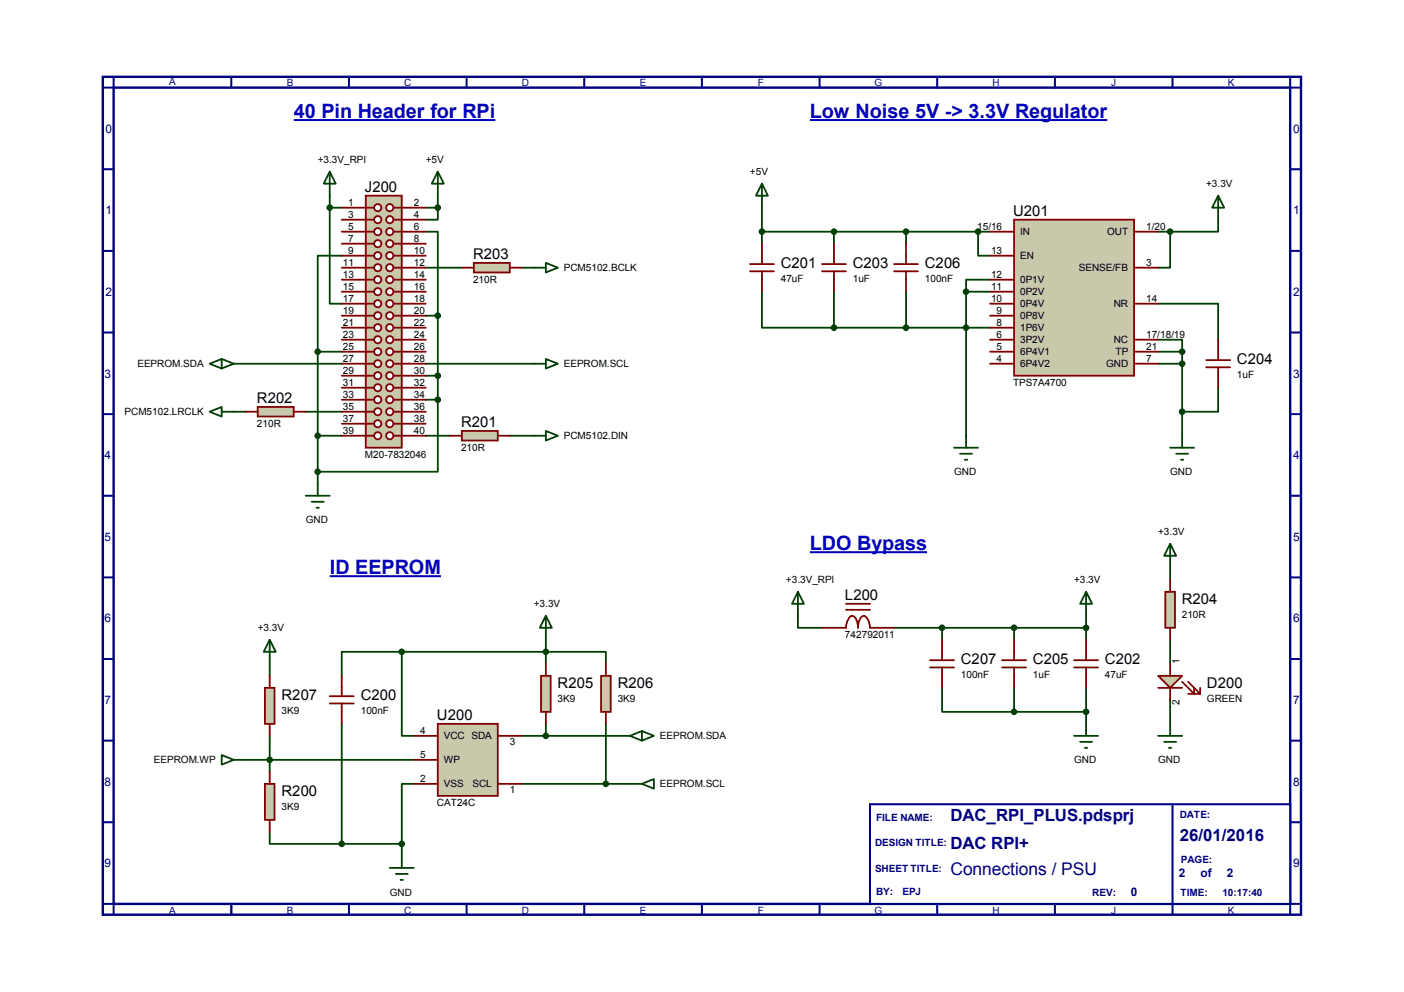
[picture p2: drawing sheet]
<svg xmlns="http://www.w3.org/2000/svg" width="297mm" height="210mm" viewBox="0 0 297 210" stroke-linecap="round" stroke-linejoin="round" font-family="sans-serif">
<path d="M21.8 16.3h253.4v177.2h-253.4zM24 18.5h249v172.8h-249z" fill="none" stroke="#000080" stroke-width=".51"/>
<path d="M24 16.3v2.2h-2.2M48.9 16.3v2.2" fill="none" stroke="#000080" stroke-width=".42"/>
<path d="M184.1 170.2h88.9v21.1h-88.9z" fill="#fff"/>
<g fill="none" stroke="#000080" stroke-width=".42">
<path d="M73.8 16.3v2.2M98.7 16.3v2.2M123.6 16.3v2.2M148.5 16.3v2.2M173.4 16.3v2.2M198.3 16.3v2.2M223.2 16.3v2.2M248.1 16.3v2.2M273 16.3v2.2h2.2M21.8 35.8h2.2M273 35.8h2.2M21.8 53.1h2.2"/>
<path d="M273 53.1h2.2M21.8 70.4h2.2M273 70.4h2.2M21.8 87.6h2.2M273 87.6h2.2M21.8 104.9h2.2M273 104.9h2.2M21.8 122.2h2.2M21.8 139.4h2.2M273 122.2h2.2M273 139.4h2.2M21.8 156.7h2.2"/>
<path d="M273 156.7h2.2M21.8 174h2.2M184.1 170.2h88.9v21.1h-88.9zM248.1 170.2v23.3M273 174h2.2M21.8 191.3h2.2v2.2M48.9 191.3v2.2M73.8 191.3v2.2M98.7 191.3v2.2M123.6 191.3v2.2M148.5 191.3v2.2M173.4 191.3v2.2"/>
<path d="M198.3 191.3v2.2M223.2 191.3v2.2M275.2 191.3h-2.2v2.2"/>
</g>
<g fill="none" stroke="#004000" stroke-width=".38">
<path d="M69.8 43.9v20.4h2.5M69.8 41.4v2.5M69.8 43.9h2.5M72.3 54.1h-5.1v20.3M90.1 49h2.5v17.8M90.1 56.6h7.6M90.1 43.9h2.5M92.6 43.9v2.6h-2.5M92.6 41.4v2.5M110.4 56.6h2.5M161.2 49h48.3M161.2 43.9v7.7"/>
<path d="M176.4 49v2.6M191.7 49v2.6M206.9 49v5.1h2.6M209.5 59.2h-5.1v2.5M245 49h2.6M247.6 49v7.6h-2.6M257.7 46.5v2.5h-10.1M49.4 77h22.9M67.2 74.4h5.1M67.2 74.4v28M90.1 66.8h2.5M90.1 79.5h2.5"/>
<path d="M90.1 77h22.8M92.6 66.8v17.8M161.2 61.7v7.6h15.2M176.4 69.3h33.1M176.4 61.7v7.6M191.7 61.7v7.6M204.4 61.7v30.5M204.4 61.7h5.1M245 71.9h5.1v2.5M245 64.3h12.7v7.6M245 74.4h5.1M245 77h5.1"/>
<path d="M250.1 74.4v17.8M49.4 87.1h2.6M64.7 87.1h7.6M67.2 92.2h5.1M90.1 92.2h5.1M90.1 84.6h2.5M92.6 84.6v15.2h-25.4M107.9 92.2h5M257.7 82v5.1h-7.6M85 137.9h43.2v2.6M85 137.9v17.8h2.5M85 137.9h-12.7v5.1"/>
<path d="M115.5 135.4v5.1M168.8 130.3v2.5h5.1M189.1 132.8h40.7M199.3 132.8v2.6M214.5 132.8v2.6M229.8 130.3v5.1M247.6 120.1v2.6M247.6 135.4v5.1M57.1 140.5v2.5M57.1 155.7v7.6M72.3 153.2v25.4M110.4 155.7h22.9"/>
<path d="M115.5 153.2v2.5M128.2 153.2v12.7M199.3 145.5v5.1h15.2M214.5 145.5v5.1M214.5 150.6h15.3M229.8 145.5v7.7M247.6 148.1v5.1M52 160.8h35.5M57.1 176v2.6h15.2M72.3 178.6h12.7M85 178.6v2.5M87.5 165.9h-2.5v12.7"/>
<path d="M110.4 165.9h22.9"/>
</g>
<path d="M97.7 91.2h7.6v2h-7.6z" fill="#c8c8aa"/>
<path d="M95.2 92.2h2.5M97.7 91.2h7.6v2h-7.6zM105.3 92.2h2.6" fill="none" stroke="#800000" stroke-width=".38"/>
<path d="M54.5 86.1h7.6v2h-7.6z" fill="#c8c8aa"/>
<path d="M52 87.1h2.5M54.5 86.1h7.6v2h-7.6zM62.1 87.1h2.6" fill="none" stroke="#800000" stroke-width=".38"/>
<path d="M100.2 55.6h7.7v2.1h-7.7z" fill="#c8c8aa"/>
<path d="M97.7 56.6h2.5M100.2 55.6h7.7v2.1h-7.7zM107.9 56.6h2.5" fill="none" stroke="#800000" stroke-width=".38"/>
<path d="M77.4 41.4h7.6v53.3h-7.6z" fill="#c8c8aa"/>
<path d="M77.4 41.4h7.6v53.3h-7.6zM77.4 43.9h1.8" fill="none" stroke="#800000" stroke-width=".38"/>
<circle cx="79.9" cy="43.9" r=".76" fill="#fff"/>
<g fill="none" stroke="#800000" stroke-width=".38">
<path d="M77.4 46.5h1.8"/>
<circle cx="79.9" cy="43.9" r=".76"/>
</g>
<circle cx="79.9" cy="46.5" r=".76" fill="#fff"/>
<g fill="none" stroke="#800000" stroke-width=".38">
<path d="M77.4 49h1.8"/>
<circle cx="79.9" cy="46.5" r=".76"/>
</g>
<circle cx="79.9" cy="49" r=".76" fill="#fff"/>
<g fill="none" stroke="#800000" stroke-width=".38">
<path d="M77.4 51.6h1.8"/>
<circle cx="79.9" cy="49" r=".76"/>
</g>
<circle cx="79.9" cy="51.6" r=".76" fill="#fff"/>
<g fill="none" stroke="#800000" stroke-width=".38">
<path d="M83.2 43.9h1.8"/>
<circle cx="79.9" cy="51.6" r=".76"/>
</g>
<circle cx="82.5" cy="43.9" r=".76" fill="#fff"/>
<g fill="none" stroke="#800000" stroke-width=".38">
<path d="M83.2 46.5h1.8"/>
<circle cx="82.5" cy="43.9" r=".76"/>
</g>
<circle cx="82.5" cy="46.5" r=".76" fill="#fff"/>
<g fill="none" stroke="#800000" stroke-width=".38">
<path d="M83.2 49h1.8"/>
<circle cx="82.5" cy="46.5" r=".76"/>
</g>
<circle cx="82.5" cy="49" r=".76" fill="#fff"/>
<g fill="none" stroke="#800000" stroke-width=".38">
<path d="M83.2 51.6h1.8"/>
<circle cx="82.5" cy="49" r=".76"/>
</g>
<circle cx="82.5" cy="51.6" r=".76" fill="#fff"/>
<g fill="none" stroke="#800000" stroke-width=".38">
<path d="M77.4 54.1h1.8"/>
<circle cx="82.5" cy="51.6" r=".76"/>
</g>
<circle cx="79.9" cy="54.1" r=".76" fill="#fff"/>
<g fill="none" stroke="#800000" stroke-width=".38">
<path d="M83.2 54.1h1.8"/>
<circle cx="79.9" cy="54.1" r=".76"/>
</g>
<circle cx="82.5" cy="54.1" r=".76" fill="#fff"/>
<g fill="none" stroke="#800000" stroke-width=".38">
<path d="M77.4 56.6h1.8"/>
<circle cx="82.5" cy="54.1" r=".76"/>
</g>
<circle cx="79.9" cy="56.6" r=".76" fill="#fff"/>
<g fill="none" stroke="#800000" stroke-width=".38">
<path d="M83.2 56.6h1.8"/>
<circle cx="79.9" cy="56.6" r=".76"/>
</g>
<circle cx="82.5" cy="56.6" r=".76" fill="#fff"/>
<g fill="none" stroke="#800000" stroke-width=".38">
<path d="M77.4 59.2h1.8"/>
<circle cx="82.5" cy="56.6" r=".76"/>
</g>
<circle cx="79.9" cy="59.2" r=".76" fill="#fff"/>
<g fill="none" stroke="#800000" stroke-width=".38">
<path d="M83.2 59.2h1.8"/>
<circle cx="79.9" cy="59.2" r=".76"/>
</g>
<circle cx="82.5" cy="59.2" r=".76" fill="#fff"/>
<g fill="none" stroke="#800000" stroke-width=".38">
<path d="M77.4 61.7h1.8"/>
<circle cx="82.5" cy="59.2" r=".76"/>
</g>
<circle cx="79.9" cy="61.7" r=".76" fill="#fff"/>
<g fill="none" stroke="#800000" stroke-width=".38">
<path d="M83.2 61.7h1.8"/>
<circle cx="79.9" cy="61.7" r=".76"/>
</g>
<circle cx="82.5" cy="61.7" r=".76" fill="#fff"/>
<g fill="none" stroke="#800000" stroke-width=".38">
<path d="M77.4 64.3h1.8"/>
<circle cx="82.5" cy="61.7" r=".76"/>
</g>
<circle cx="79.9" cy="64.3" r=".76" fill="#fff"/>
<g fill="none" stroke="#800000" stroke-width=".38">
<path d="M83.2 64.3h1.8"/>
<circle cx="79.9" cy="64.3" r=".76"/>
</g>
<circle cx="82.5" cy="64.3" r=".76" fill="#fff"/>
<g fill="none" stroke="#800000" stroke-width=".38">
<path d="M77.4 66.8h1.8"/>
<circle cx="82.5" cy="64.3" r=".76"/>
</g>
<circle cx="79.9" cy="66.8" r=".76" fill="#fff"/>
<g fill="none" stroke="#800000" stroke-width=".38">
<path d="M83.2 66.8h1.8"/>
<circle cx="79.9" cy="66.8" r=".76"/>
</g>
<circle cx="82.5" cy="66.8" r=".76" fill="#fff"/>
<g fill="none" stroke="#800000" stroke-width=".38">
<path d="M77.4 69.3h1.8"/>
<circle cx="82.5" cy="66.8" r=".76"/>
</g>
<circle cx="79.9" cy="69.3" r=".76" fill="#fff"/>
<g fill="none" stroke="#800000" stroke-width=".38">
<path d="M83.2 69.3h1.8"/>
<circle cx="79.9" cy="69.3" r=".76"/>
</g>
<circle cx="82.5" cy="69.3" r=".76" fill="#fff"/>
<g fill="none" stroke="#800000" stroke-width=".38">
<path d="M77.4 71.9h1.8"/>
<circle cx="82.5" cy="69.3" r=".76"/>
</g>
<circle cx="79.9" cy="71.9" r=".76" fill="#fff"/>
<g fill="none" stroke="#800000" stroke-width=".38">
<path d="M83.2 71.9h1.8"/>
<circle cx="79.9" cy="71.9" r=".76"/>
</g>
<circle cx="82.5" cy="71.9" r=".76" fill="#fff"/>
<g fill="none" stroke="#800000" stroke-width=".38">
<path d="M77.4 74.4h1.8"/>
<circle cx="82.5" cy="71.9" r=".76"/>
</g>
<circle cx="79.9" cy="74.4" r=".76" fill="#fff"/>
<g fill="none" stroke="#800000" stroke-width=".38">
<path d="M83.2 74.4h1.8"/>
<circle cx="79.9" cy="74.4" r=".76"/>
</g>
<circle cx="82.5" cy="74.4" r=".76" fill="#fff"/>
<g fill="none" stroke="#800000" stroke-width=".38">
<path d="M77.4 77h1.8"/>
<circle cx="82.5" cy="74.4" r=".76"/>
</g>
<circle cx="79.9" cy="77" r=".76" fill="#fff"/>
<g fill="none" stroke="#800000" stroke-width=".38">
<path d="M83.2 77h1.8"/>
<circle cx="79.9" cy="77" r=".76"/>
</g>
<circle cx="82.5" cy="77" r=".76" fill="#fff"/>
<g fill="none" stroke="#800000" stroke-width=".38">
<path d="M77.4 79.5h1.8"/>
<circle cx="82.5" cy="77" r=".76"/>
</g>
<circle cx="79.9" cy="79.5" r=".76" fill="#fff"/>
<g fill="none" stroke="#800000" stroke-width=".38">
<path d="M83.2 79.5h1.8"/>
<circle cx="79.9" cy="79.5" r=".76"/>
</g>
<circle cx="82.5" cy="79.5" r=".76" fill="#fff"/>
<g fill="none" stroke="#800000" stroke-width=".38">
<path d="M77.4 82h1.8"/>
<circle cx="82.5" cy="79.5" r=".76"/>
</g>
<circle cx="79.9" cy="82" r=".76" fill="#fff"/>
<g fill="none" stroke="#800000" stroke-width=".38">
<path d="M83.2 82h1.8"/>
<circle cx="79.9" cy="82" r=".76"/>
</g>
<circle cx="82.5" cy="82" r=".76" fill="#fff"/>
<g fill="none" stroke="#800000" stroke-width=".38">
<path d="M77.4 84.6h1.8"/>
<circle cx="82.5" cy="82" r=".76"/>
</g>
<circle cx="79.9" cy="84.6" r=".76" fill="#fff"/>
<g fill="none" stroke="#800000" stroke-width=".38">
<path d="M83.2 84.6h1.8"/>
<circle cx="79.9" cy="84.6" r=".76"/>
</g>
<circle cx="82.5" cy="84.6" r=".76" fill="#fff"/>
<g fill="none" stroke="#800000" stroke-width=".38">
<path d="M77.4 87.1h1.8"/>
<circle cx="82.5" cy="84.6" r=".76"/>
</g>
<circle cx="79.9" cy="87.1" r=".76" fill="#fff"/>
<g fill="none" stroke="#800000" stroke-width=".38">
<path d="M83.2 87.1h1.8"/>
<circle cx="79.9" cy="87.1" r=".76"/>
</g>
<circle cx="82.5" cy="87.1" r=".76" fill="#fff"/>
<g fill="none" stroke="#800000" stroke-width=".38">
<path d="M77.4 89.7h1.8"/>
<circle cx="82.5" cy="87.1" r=".76"/>
</g>
<circle cx="79.9" cy="89.7" r=".76" fill="#fff"/>
<g fill="none" stroke="#800000" stroke-width=".38">
<path d="M83.2 89.7h1.8"/>
<circle cx="79.9" cy="89.7" r=".76"/>
</g>
<circle cx="82.5" cy="89.7" r=".76" fill="#fff"/>
<g fill="none" stroke="#800000" stroke-width=".38">
<path d="M77.4 92.2h1.8"/>
<circle cx="82.5" cy="89.7" r=".76"/>
</g>
<circle cx="79.9" cy="92.2" r=".76" fill="#fff"/>
<g fill="none" stroke="#800000" stroke-width=".38">
<path d="M83.2 92.2h1.8"/>
<circle cx="79.9" cy="92.2" r=".76"/>
</g>
<circle cx="82.5" cy="92.2" r=".76" fill="#fff"/>
<g fill="none" stroke="#800000" stroke-width=".38">
<path d="M72.3 43.9h5.1M72.3 46.5h5.1M72.3 49h5.1M72.3 51.6h5.1M72.3 54.1h5.1M72.3 56.6h5.1M72.3 59.2h5.1M85 43.9h5.1M85 46.5h5.1M85 49h5.1M85 51.6h5.1M85 54.1h5.1"/>
<path d="M85 56.6h5.1M85 59.2h5.1M72.3 79.5h5.1M72.3 77h5.1M72.3 61.7h5.1M72.3 74.4h5.1M72.3 64.3h5.1M72.3 71.9h5.1M72.3 66.8h5.1M72.3 69.3h5.1M85 79.5h5.1M85 77h5.1"/>
<path d="M85 61.7h5.1M85 74.4h5.1M85 64.3h5.1M85 71.9h5.1M85 66.8h5.1M85 69.3h5.1M72.3 92.2h5.1M72.3 89.7h5.1M72.3 87.1h5.1M72.3 84.6h5.1M72.3 82h5.1M85 92.2h5.1"/>
<path d="M85 89.7h5.1M85 87.1h5.1M85 84.6h5.1M85 82h5.1"/>
<circle cx="82.5" cy="92.2" r=".76"/>
</g>
<path d="M69.8 36.3l1.2 2.6h-2.5zM69.8 36.3v5.1M112.9 56.6h2.6M115.5 55.6l2.5 1-2.5 1.1zM44.4 87.1l2.5-1v2zM46.9 87.1h2.5M112.9 92.2h2.6M115.5 91.2l2.5 1-2.5 1z" fill="none" stroke="#004000" stroke-width=".38"/>
<path d="M92.6 153.2h12.7v15.2h-12.7z" fill="#c8c8aa"/>
<path d="M69.8 147.3h5M69.8 148.8h5M72.3 143v4.3M72.3 148.8v4.4M87.5 155.7h5.1M92.6 153.2h12.7v15.2h-12.7zM105.3 155.7h5.1M87.5 165.9h5.1M87.5 160.8h5.1M105.3 165.9h5.1" fill="none" stroke="#800000" stroke-width=".38"/>
<path d="M114.5 143h2v7.6h-2z" fill="#c8c8aa"/>
<path d="M114.5 143h2v7.6h-2zM115.5 140.5v2.5M115.5 150.6v2.6" fill="none" stroke="#800000" stroke-width=".38"/>
<path d="M127.2 143h2v7.6h-2z" fill="#c8c8aa"/>
<path d="M127.2 143h2v7.6h-2zM128.2 140.5v2.5M128.2 150.6v2.6" fill="none" stroke="#800000" stroke-width=".38"/>
<path d="M115.5 130.3l1.3 2.5h-2.6zM115.5 130.3v5.1" fill="none" stroke="#004000" stroke-width=".38"/>
<circle cx="115.5" cy="137.9" r=".51" fill="#004000"/>
<g fill="none" stroke="#004000" stroke-width=".38">
<path d="M64.7 104.9h5.1M66 106.2h2.5M67 107.4h.5M67.2 102.4v2.5"/>
<circle cx="115.5" cy="137.9" r=".51"/>
</g>
<circle cx="69.8" cy="43.9" r=".51" fill="#004000"/>
<circle cx="69.8" cy="43.9" r=".51" fill="none" stroke="#004000" stroke-width=".38"/>
<circle cx="67.2" cy="92.2" r=".51" fill="#004000"/>
<circle cx="67.2" cy="92.2" r=".51" fill="none" stroke="#004000" stroke-width=".38"/>
<circle cx="67.2" cy="74.4" r=".51" fill="#004000"/>
<circle cx="67.2" cy="74.4" r=".51" fill="none" stroke="#004000" stroke-width=".38"/>
<circle cx="92.6" cy="66.8" r=".51" fill="#004000"/>
<circle cx="92.6" cy="66.8" r=".51" fill="none" stroke="#004000" stroke-width=".38"/>
<circle cx="92.6" cy="79.5" r=".51" fill="#004000"/>
<circle cx="92.6" cy="79.5" r=".51" fill="none" stroke="#004000" stroke-width=".38"/>
<circle cx="67.2" cy="99.8" r=".51" fill="#004000"/>
<circle cx="67.2" cy="99.8" r=".51" fill="none" stroke="#004000" stroke-width=".38"/>
<circle cx="92.6" cy="84.6" r=".51" fill="#004000"/>
<g fill="none" stroke="#004000" stroke-width=".38">
<path d="M82.5 183.6h5M83.7 184.9h2.6M84.7 186.2h.6M85 181.1v2.5"/>
<circle cx="92.6" cy="84.6" r=".51"/>
</g>
<path d="M56 145.5h2.1v7.7h-2.1z" fill="#c8c8aa"/>
<path d="M56 145.5h2.1v7.7h-2.1zM57.1 143v2.5M57.1 153.2v2.5" fill="none" stroke="#800000" stroke-width=".38"/>
<circle cx="85" cy="137.9" r=".51" fill="#004000"/>
<circle cx="85" cy="137.9" r=".51" fill="none" stroke="#004000" stroke-width=".38"/>
<circle cx="85" cy="178.6" r=".51" fill="#004000"/>
<g fill="none" stroke="#004000" stroke-width=".38">
<path d="M57.1 135.4l1.2 2.5h-2.5zM57.1 135.4v5.1M46.9 159.8l2.5 1-2.5 1zM49.4 160.8h2.6"/>
<circle cx="85" cy="178.6" r=".51"/>
</g>
<circle cx="57.1" cy="160.8" r=".51" fill="#004000"/>
<g fill="none" stroke="#004000" stroke-width=".38">
<path d="M92.6 36.3l1.3 2.6h-2.5zM92.6 36.3v5.1"/>
<circle cx="57.1" cy="160.8" r=".51"/>
</g>
<path d="M62.1 25.4h42.7M69.8 121.9h23.5" fill="none" stroke="#0000c0" stroke-width=".42"/>
<circle cx="92.6" cy="43.9" r=".51" fill="#004000"/>
<circle cx="92.6" cy="43.9" r=".51" fill="none" stroke="#004000" stroke-width=".38"/>
<circle cx="72.3" cy="178.6" r=".51" fill="#004000"/>
<g fill="none" stroke="#004000" stroke-width=".38">
<path d="M135.8 154.7l2.5 1-2.5 1zM135.8 154.7l-2.5 1 2.5 1M133.3 165.9h2.5M135.8 165.9l2.5-1.1v2.1z"/>
<circle cx="72.3" cy="178.6" r=".51"/>
</g>
<circle cx="128.2" cy="165.9" r=".51" fill="#004000"/>
<circle cx="128.2" cy="165.9" r=".51" fill="none" stroke="#004000" stroke-width=".38"/>
<circle cx="115.5" cy="155.7" r=".51" fill="#004000"/>
<g fill="none" stroke="#004000" stroke-width=".38">
<path d="M44.4 77l2.5-1.1v2.1zM46.9 75.9l2.5 1.1-2.5 1M112.9 77h2.6M115.5 75.9l2.5 1.1-2.5 1z"/>
<circle cx="115.5" cy="155.7" r=".51"/>
</g>
<path d="M56 165.9h2.1v7.6h-2.1z" fill="#c8c8aa"/>
<path d="M56 165.9h2.1v7.6h-2.1zM57.1 163.3v2.6M57.1 173.5v2.5" fill="none" stroke="#800000" stroke-width=".38"/>
<path d="M245 155.7h5.1M246.3 157h2.5M247.3 158.2h.5M247.6 153.2v2.5" fill="none" stroke="#004000" stroke-width=".38"/>
<path d="M246.5 125.2h2.1v7.6h-2.1z" fill="#c8c8aa"/>
<path d="M246.5 125.2h2.1v7.6h-2.1zM247.6 122.7v2.5M247.6 132.8v2.6" fill="none" stroke="#800000" stroke-width=".38"/>
<path d="M245 143h5.1l-2.5 2.5z" fill="#c8c8aa"/>
<path d="M245 143h5.1l-2.5 2.5zM245 145.5h5.1M247.6 140.5v2.5M247.6 145.5v2.6M250.1 144.3l2.5 2.5v-1.3M251.4 144.3l2.5 2.5M251.4 146.8h2.5M253.9 145.5v1.3" fill="none" stroke="#800000" stroke-width=".38"/>
<path d="M214.5 46.5h25.4v33h-25.4z" fill="#c8c8aa"/>
<g fill="none" stroke="#800000" stroke-width=".38">
<path d="M209.5 49h5M209.5 59.2h5M209.5 54.1h5M214.5 46.5h25.4v33h-25.4zM239.9 49h5.1M239.9 56.6h5.1M209.5 61.7h5M209.5 66.8h5M209.5 69.3h5M209.5 71.9h5M209.5 74.4h5M209.5 77h5"/>
<path d="M209.5 64.3h5M239.9 71.9h5.1M239.9 74.4h5.1M239.9 77h5.1M239.9 64.3h5.1"/>
</g>
<path d="M161.2 38.9l1.3 2.5h-2.6zM161.2 38.9v5M257.7 41.4l1.3 2.5h-2.5zM257.7 41.4v5.1" fill="none" stroke="#004000" stroke-width=".38"/>
<circle cx="206.9" cy="49" r=".51" fill="#004000"/>
<g fill="none" stroke="#004000" stroke-width=".38">
<path d="M201.8 94.7h5.1M203.1 96h2.6M204.1 97.3h.5M204.4 92.2v2.5"/>
<circle cx="206.9" cy="49" r=".51"/>
</g>
<circle cx="204.4" cy="69.3" r=".51" fill="#004000"/>
<circle cx="204.4" cy="69.3" r=".51" fill="none" stroke="#004000" stroke-width=".38"/>
<circle cx="204.4" cy="61.7" r=".51" fill="#004000"/>
<g fill="none" stroke="#004000" stroke-width=".38">
<path d="M247.6 94.7h5M248.8 96h2.6M249.8 97.3h.6M250.1 92.2v2.5"/>
<circle cx="204.4" cy="61.7" r=".51"/>
</g>
<circle cx="250.1" cy="77" r=".51" fill="#004000"/>
<circle cx="250.1" cy="77" r=".51" fill="none" stroke="#004000" stroke-width=".38"/>
<circle cx="250.1" cy="74.4" r=".51" fill="#004000"/>
<circle cx="250.1" cy="74.4" r=".51" fill="none" stroke="#004000" stroke-width=".38"/>
<circle cx="247.6" cy="49" r=".51" fill="#004000"/>
<g fill="none" stroke="#004000" stroke-width=".38">
<path d="M247.6 115.1l1.2 2.5h-2.5zM247.6 115.1v5"/>
<circle cx="247.6" cy="49" r=".51"/>
</g>
<g fill="none" stroke="#800000" stroke-width=".38">
<path d="M158.7 55.9h5M158.7 57.4h5M161.2 51.6v4.3M161.2 57.4v4.3M173.9 55.9h5.1M173.9 57.4h5.1M176.4 51.6v4.3M176.4 57.4v4.3M255.2 76.2h5.1M255.2 77.7h5.1M257.7 71.9v4.3M257.7 77.7v4.3"/>
<path d="M227.2 139.7h5.1M229.8 135.4v4.3M227.2 141.2h5.1M229.8 141.2v4.3"/>
</g>
<circle cx="176.4" cy="49" r=".51" fill="#004000"/>
<circle cx="176.4" cy="49" r=".51" fill="none" stroke="#004000" stroke-width=".38"/>
<circle cx="161.2" cy="49" r=".51" fill="#004000"/>
<circle cx="161.2" cy="49" r=".51" fill="none" stroke="#004000" stroke-width=".38"/>
<circle cx="176.4" cy="69.3" r=".51" fill="#004000"/>
<circle cx="176.4" cy="69.3" r=".51" fill="none" stroke="#004000" stroke-width=".38"/>
<circle cx="250.1" cy="87.1" r=".51" fill="#004000"/>
<g fill="none" stroke="#004000" stroke-width=".38">
<path d="M168.8 125.2l1.3 2.6h-2.5zM168.8 125.2v5.1M229.8 125.2l1.3 2.6h-2.6zM229.8 125.2v5.1"/>
<circle cx="250.1" cy="87.1" r=".51"/>
</g>
<path d="M189.1 55.9h5.1M189.1 57.4h5.1M191.7 51.6v4.3M191.7 57.4v4.3M173.9 132.8h5.1a2.69 2.69 0 0 1 1.3-2.5 2.31 2.31 0 0 1 1.2 2.5 2.31 2.31 0 0 1 1.3-2.5 2.69 2.69 0 0 1 1.3 2.5h5M179 129h5.1M179 127.8h5.1M212 139.7h5.1M214.5 135.4v4.3M212 141.2h5.1M214.5 141.2v4.3" fill="none" stroke="#800000" stroke-width=".38"/>
<path d="M171.4 25.4h62.9M171.4 116.8h24.7" fill="none" stroke="#0000c0" stroke-width=".42"/>
<circle cx="229.8" cy="132.8" r=".51" fill="#004000"/>
<circle cx="229.8" cy="132.8" r=".51" fill="none" stroke="#004000" stroke-width=".38"/>
<circle cx="214.5" cy="132.8" r=".51" fill="#004000"/>
<g fill="none" stroke="#004000" stroke-width=".38">
<path d="M227.2 155.7h5.1M228.5 157h2.6M229.5 158.2h.5M229.8 153.2v2.5"/>
<circle cx="214.5" cy="132.8" r=".51"/>
</g>
<circle cx="229.8" cy="150.6" r=".51" fill="#004000"/>
<circle cx="229.8" cy="150.6" r=".51" fill="none" stroke="#004000" stroke-width=".38"/>
<path d="M196.8 139.7h5M199.3 135.4v4.3M196.8 141.2h5M199.3 141.2v4.3" fill="none" stroke="#800000" stroke-width=".38"/>
<circle cx="214.5" cy="150.6" r=".51" fill="#004000"/>
<circle cx="214.5" cy="150.6" r=".51" fill="none" stroke="#004000" stroke-width=".38"/>
<circle cx="199.3" cy="132.8" r=".51" fill="#004000"/>
<circle cx="199.3" cy="132.8" r=".51" fill="none" stroke="#004000" stroke-width=".38"/>
<circle cx="191.7" cy="49" r=".51" fill="#004000"/>
<circle cx="191.7" cy="49" r=".51" fill="none" stroke="#004000" stroke-width=".38"/>
<circle cx="191.7" cy="69.3" r=".51" fill="#004000"/>
<circle cx="191.7" cy="69.3" r=".51" fill="none" stroke="#004000" stroke-width=".38"/>
<g font-size="4.2" fill="#0000c0">
<text x="62.1" y="24.9">40 Pin Header for RPi</text>
<text x="171.4" y="24.9">Low Noise 5V -&gt; 3.3V Regulator</text>
<text x="171.4" y="116.4">LDO Bypass</text>
<text x="69.8" y="121.5">ID EEPROM</text>
</g>
<text font-size="3.7" fill="#000080" x="201.1" y="185.2">Connections / PSU</text>
<g font-size="3.6" fill="#000080">
<text x="201.1" y="173.8">DAC_RPI_PLUS.pdsprj</text>
<text x="201.1" y="179.6">DAC RPI+</text>
<text x="249.6" y="177.9">26/01/2016</text>
</g>
<g font-size="3.1">
<text x="77.2" y="40.6">J200</text>
<text x="214.3" y="45.6">U201</text>
<text x="100.1" y="54.8">R203</text>
<text x="165.2" y="56.8">C201</text>
<text x="180.4" y="56.8">C203</text>
<text x="195.7" y="56.8">C206</text>
<text x="261.7" y="77.1">C204</text>
<text x="54.4" y="85.3">R202</text>
<text x="97.5" y="90.3">R201</text>
<text x="178.8" y="126.9">L200</text>
<text x="250" y="127.8">R204</text>
<text x="203.3" y="140.5">C207</text>
<text x="218.5" y="140.5">C205</text>
<text x="233.8" y="140.5">C202</text>
<text x="59.6" y="148.2">R207</text>
<text x="76.3" y="148.2">C200</text>
<text x="118" y="145.6">R205</text>
<text x="130.7" y="145.6">R206</text>
<text x="255.4" y="145.6">D200</text>
<text x="92.5" y="152.3">U200</text>
<text x="59.6" y="168.5">R200</text>
</g>
<g font-size="2.5" fill="#000080">
<text x="22.3" y="28.1">0</text>
<text x="273.6" y="28.1">0</text>
<text x="22.3" y="45.3">1</text>
<text x="273.6" y="45.3">1</text>
<text x="22.3" y="62.6">2</text>
<text x="273.6" y="62.6">2</text>
<text x="22.1" y="79.9">3</text>
<text x="273.6" y="79.9">3</text>
<text x="22.1" y="97.2">4</text>
<text x="273.6" y="97.2">4</text>
<text x="22.1" y="114.4">5</text>
<text x="273.6" y="114.4">5</text>
<text x="22.1" y="131.7">6</text>
<text x="273.6" y="131.7">6</text>
<text x="22.1" y="149">7</text>
<text x="273.6" y="149">7</text>
<text x="22.1" y="166.2">8</text>
<text x="273.6" y="166.2">8</text>
<text x="22.1" y="183.5">9</text>
<text x="249.4" y="185.6">2</text>
<text x="254" y="185.6">of</text>
<text x="259.6" y="185.6">2</text>
<text x="273.6" y="183.5">9</text>
<text x="239.3" y="189.7">0</text>
</g>
<g font-size="2.1" fill="#000080">
<text x="35.8" y="18">A</text>
<text x="60.7" y="18.3">B</text>
<text x="85.5" y="18.3">C</text>
<text x="110.4" y="18.3">D</text>
<text x="135.3" y="18.3">E</text>
<text x="160.3" y="18.3">F</text>
<text x="185" y="18.3">G</text>
<text x="210" y="18.3">H</text>
<text x="235.1" y="18.3">J</text>
<text x="259.8" y="18.3">K</text>
<text x="185.3" y="173.7">FILE NAME:</text>
<text x="249.6" y="173.1">DATE:</text>
<text x="185.1" y="179.1">DESIGN TITLE:</text>
<text x="185.1" y="184.4">SHEET TITLE:</text>
<text x="249.8" y="182.5">PAGE:</text>
<text x="185.3" y="189.4">BY:</text>
<text x="190.9" y="189.4">EPJ</text>
<text x="231.1" y="189.5">REV:</text>
<text x="249.8" y="189.5">TIME:</text>
<text x="258.6" y="189.5">10:17:40</text>
<text x="35.8" y="193.3">A</text>
<text x="60.7" y="193.3">B</text>
<text x="85.5" y="193.3">C</text>
<text x="110.4" y="193.3">D</text>
<text x="135.3" y="193.3">E</text>
<text x="160.3" y="193.3">F</text>
<text x="185" y="193.3">G</text>
<text x="210" y="193.3">H</text>
<text x="235.1" y="193.3">J</text>
<text x="259.8" y="193.3">K</text>
</g>
<g font-size="2.1">
<text x="67.2" y="34.5">+3.3V_RPI</text>
<text x="90.1" y="34.5">+5V</text>
<text x="158.7" y="37.1">+5V</text>
<text x="255.2" y="39.6">+3.3V</text>
<text x="73.7" y="43.6">1</text>
<text x="73.7" y="46.1">3</text>
<text x="87.5" y="43.6">2</text>
<text x="87.5" y="46.1">4</text>
<text x="73.7" y="48.6">5</text>
<text x="73.7" y="51.2">7</text>
<text x="73.7" y="53.7">9</text>
<text x="87.5" y="48.6">6</text>
<text x="87.5" y="51.2">8</text>
<text x="87.5" y="53.7">10</text>
<text x="206.8" y="48.6">15/16</text>
<text x="209.7" y="53.7">13</text>
<text x="215.8" y="49.8">IN</text>
<text x="234.2" y="49.8">OUT</text>
<text x="242.5" y="48.6">1/20</text>
<text x="72.5" y="56.3">11</text>
<text x="72.5" y="58.8">13</text>
<text x="87.5" y="56.3">12</text>
<text x="87.5" y="58.8">14</text>
<text x="100.1" y="59.8">210R</text>
<text x="119.3" y="57.4">PCM5102.BCLK</text>
<text x="165.2" y="59.7">47uF</text>
<text x="180.4" y="59.7">1uF</text>
<text x="195.7" y="59.7">100nF</text>
<text x="209.7" y="58.8">12</text>
<text x="215.8" y="59.9">0P1V</text>
<text x="215.8" y="54.9">EN</text>
<text x="228.3" y="57.4">SENSE/FB</text>
<text x="242.5" y="56.3">3</text>
<text x="72.5" y="61.3">15</text>
<text x="72.5" y="63.9">17</text>
<text x="87.5" y="61.3">16</text>
<text x="87.5" y="63.9">18</text>
<text x="209.7" y="61.3">11</text>
<text x="209.7" y="63.9">10</text>
<text x="215.8" y="62.5">0P2V</text>
<text x="215.8" y="65">0P4V</text>
<text x="235.6" y="65">NR</text>
<text x="242.5" y="63.9">14</text>
<text x="72.5" y="71.5">23</text>
<text x="72.5" y="66.4">19</text>
<text x="72.5" y="69">21</text>
<text x="87.5" y="71.5">24</text>
<text x="87.5" y="69">22</text>
<text x="87.5" y="66.4">20</text>
<text x="210.8" y="66.4">9</text>
<text x="210.8" y="69">8</text>
<text x="210.8" y="71.5">6</text>
<text x="215.8" y="67.6">0P8V</text>
<text x="215.8" y="70.1">1P6V</text>
<text x="242.5" y="71.5">17/18/19</text>
<text x="29.1" y="77.7">EEPROM.SDA</text>
<text x="72.5" y="76.6">27</text>
<text x="72.5" y="74">25</text>
<text x="87.5" y="76.6">28</text>
<text x="87.5" y="74">26</text>
<text x="119.3" y="77.7">EEPROM.SCL</text>
<text x="210.8" y="74">5</text>
<text x="210.8" y="76.6">4</text>
<text x="215.8" y="72.6">3P2V</text>
<text x="215.8" y="75.2">6P4V1</text>
<text x="215.8" y="77.7">6P4V2</text>
<text x="234" y="77.7">GND</text>
<text x="235.6" y="72.6">NC</text>
<text x="236" y="75.2">TP</text>
<text x="242.5" y="76.6">7</text>
<text x="242.5" y="74">21</text>
<text x="72.5" y="81.7">31</text>
<text x="72.5" y="79.1">29</text>
<text x="87.5" y="81.7">32</text>
<text x="87.5" y="79.1">30</text>
<text x="214.3" y="81.7">TPS7A4700</text>
<text x="261.7" y="80">1uF</text>
<text x="26.4" y="87.9">PCM5102.LRCLK</text>
<text x="72.5" y="89.3">37</text>
<text x="72.5" y="86.7">35</text>
<text x="72.5" y="84.2">33</text>
<text x="87.5" y="89.3">38</text>
<text x="87.5" y="86.7">36</text>
<text x="87.5" y="84.2">34</text>
<text x="54.4" y="90.3">210R</text>
<text x="72.5" y="91.8">39</text>
<text x="87.5" y="91.8">40</text>
<text x="97.5" y="95.4">210R</text>
<text x="119.3" y="93">PCM5102.DIN</text>
<text x="77.2" y="96.9">M20-7832046</text>
<text x="201.8" y="100.6">GND</text>
<text x="247.6" y="100.6">GND</text>
<text x="64.7" y="110.7">GND</text>
<text x="245" y="113.3">+3.3V</text>
<text x="166.3" y="123.4">+3.3V_RPI</text>
<text x="227.2" y="123.4">+3.3V</text>
<text x="112.9" y="128.5">+3.3V</text>
<text x="250" y="130.8">210R</text>
<text x="54.5" y="133.6">+3.3V</text>
<text x="178.8" y="135">742792011</text>
<text x="203.3" y="143.5">100nF</text>
<text x="218.5" y="143.5">1uF</text>
<text x="233.8" y="143.5">47uF</text>
<text x="249.5" y="140.5" transform="rotate(-90 249.5 140.5)">1</text>
<text x="118" y="148.5">3K9</text>
<text x="130.7" y="148.5">3K9</text>
<text x="249.5" y="149.3" transform="rotate(-90 249.5 149.3)">2</text>
<text x="255.4" y="148.5">GREEN</text>
<text x="59.6" y="151.1">3K9</text>
<text x="76.3" y="151.1">100nF</text>
<text x="88.9" y="155.3">4</text>
<text x="32.6" y="161.5">EEPROM.WP</text>
<text x="88.9" y="160.4">5</text>
<text x="93.9" y="156.5">VCC SDA</text>
<text x="93.9" y="161.5">WP</text>
<text x="107.9" y="157.6">3</text>
<text x="139.6" y="156.5">EEPROM.SDA</text>
<text x="227.2" y="161.5">GND</text>
<text x="245" y="161.5">GND</text>
<text x="88.9" y="165.5">2</text>
<text x="93.9" y="166.6">VSS</text>
<text x="99.9" y="166.6">SCL</text>
<text x="107.9" y="167.8">1</text>
<text x="139.6" y="166.6">EEPROM.SCL</text>
<text x="59.6" y="171.4">3K9</text>
<text x="92.5" y="170.5">CAT24C</text>
<text x="82.5" y="189.5">GND</text>
</g>
</svg>
